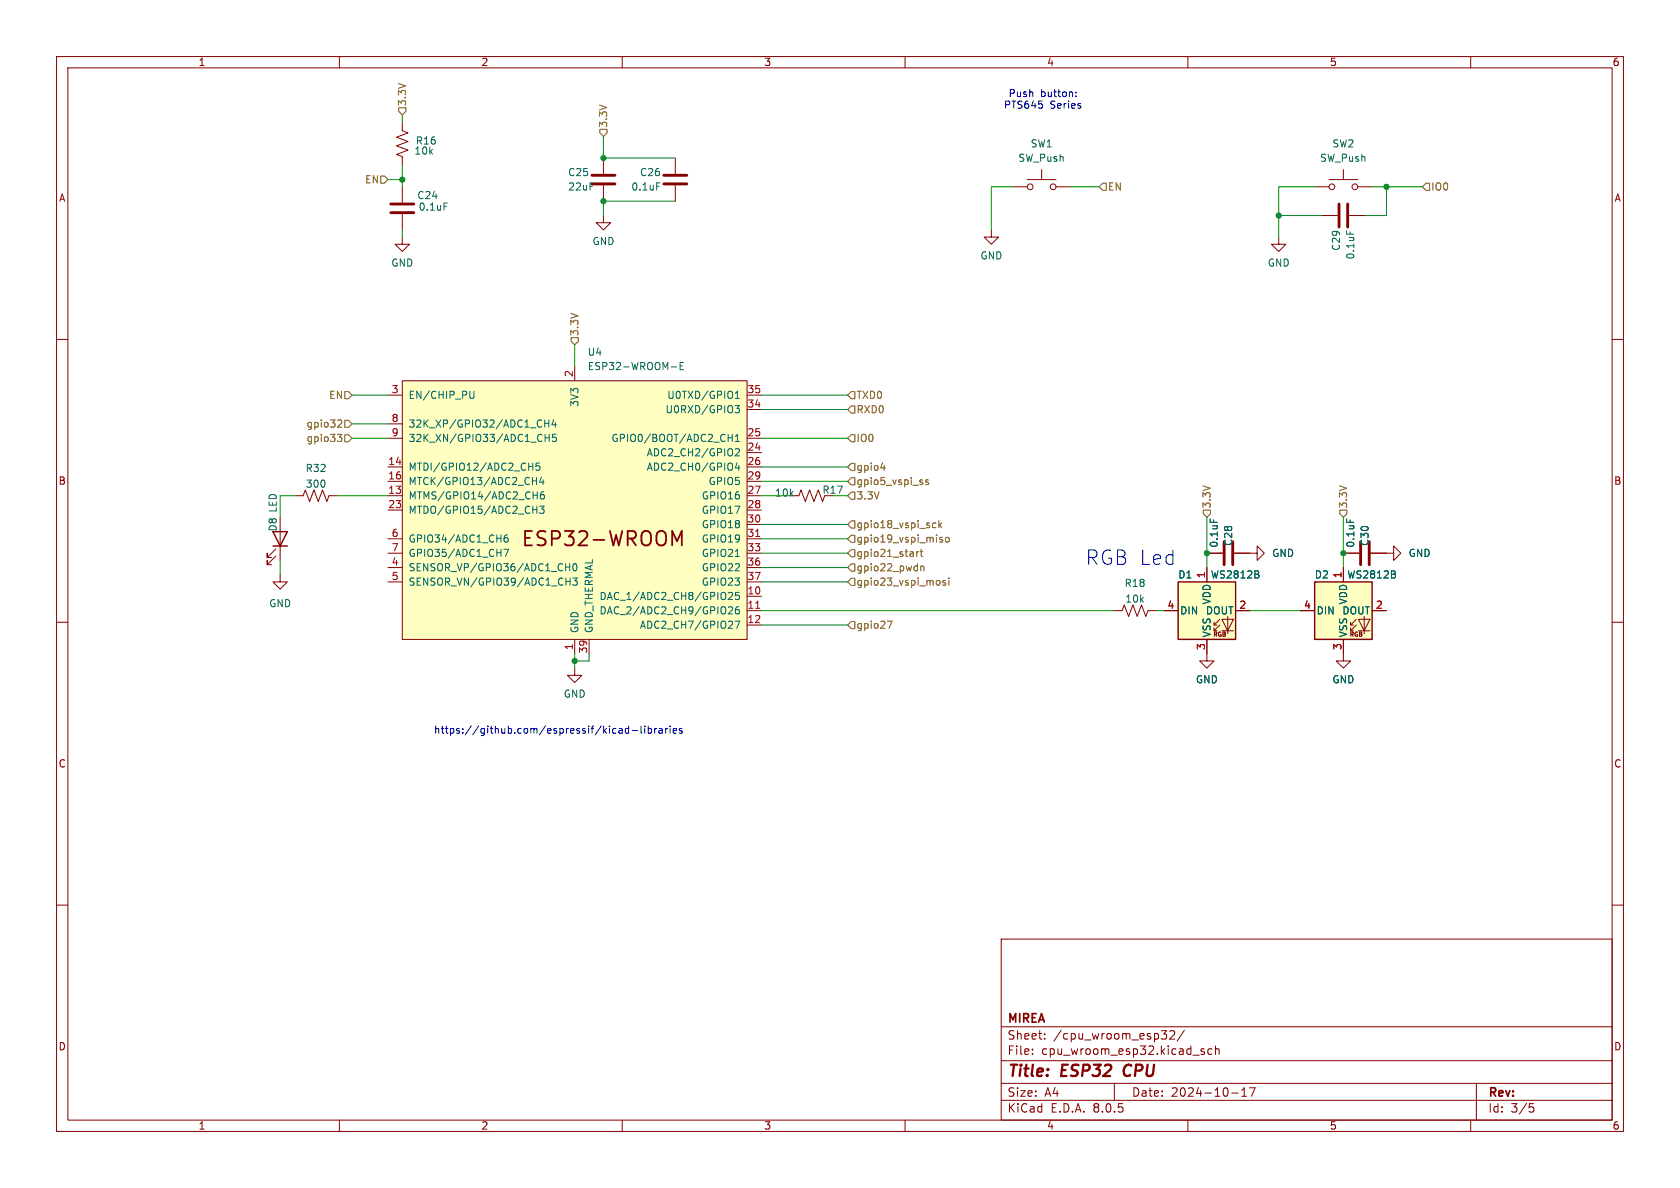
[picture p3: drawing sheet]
<svg xmlns="http://www.w3.org/2000/svg" width="297mm" height="210mm" viewBox="0 0 297 210" stroke-linecap="round" stroke-linejoin="round" font-family="sans-serif">
<g fill="none" stroke="#840000" stroke-width=".18">
<path d="M10 10h277v190h-277zM12 12h273v186h-273zM60 10v2M110 10v2M160 10v2M210 10v2M260 10v2M179.1 33h2.5M181.6 31.8h5.1M184.1 30v1.8M186.7 33h2.5M10 60h2"/>
<path d="M71.1 41.9v1.3h1.3l-1.3 1.3-1.3-1.3h1.3M175.3 40.6v1.3h1.2l-1.2 1.3-1.3-1.3h1.3M285 60h2M213.4 97.8h2.8M218.2 97.8h2.8M10 110h2M285 110h2M10 160h2M285 160h2M177 166h108v32h-108zM60 198v2M110 198v2"/>
<path d="M160 198v2M177 194.5h108M177 191.5h108M177 187.5h108M177 181.5h108M182.5 186.3v.1M182.5 185.5v.1M184.7 183.6v.1M184.7 182.8v.1M197 191.5v3M205.3 182.2h.9l-.5 .6 .5 .1v.5l-.2 .3h-.5M206.8 182.3l.6-.1 .2 .1 .1 .3-1 1.1h1"/>
<path d="M209.4 182.1l-1.3 2M210 198v2M212.9 185.5l-.4-.1-.2 .2 .1 .2 .5 .2v.3h-.6M214.2 185.5l-.4-.1-.3 .3v.4l.2 .2h.5M214.9 185.5l.2-.1 .4 .1v.9M214.9 184.9v1.5M217.7 193.2h1.2M219.5 193.8h.9M219.5 192.7l.5-.4v1.5M220.9 192.3h1l-.7 1.5M260 198v2M261 191.5v6.5"/>
<path d="M270.4 195.1h.7M270.5 195.7h.4l.3 .3-.2 .5-.5 .1"/>
<circle cx="182.1" cy="33" r=".51"/>
<circle cx="186.2" cy="33" r=".51"/>
</g>
<path d="M198.9 188.5a1.27 1.27 0 0 0 0 1.6" fill="none" stroke="#840000" stroke-width=".4"/>
<path d="M216.4 95.8v4M217.9 95.8v4" fill="none" stroke="#840000" stroke-width=".51"/>
<path d="M213.9 91.7v.6" fill="none" stroke="#006464" stroke-width=".18"/>
<path d="M232.4 102.9h10.2v10.1h-10.2z" fill="#ffffc2"/>
<g fill="none" stroke="#840000" stroke-width=".18">
<path d="M196.8 108h1.6l.4-1.1 .7 2.1 .8-2.1 .7 2.1 .8-2.1 .8 2.1 .3-1h1.6M213.4 115.6v1.2h1.2l-1.2 1.3-1.3-1.3h1.3M229.9 108h2.5M237.5 113v3.8h1.3l-1.3 1.3-1.3-1.3h1.3M237.5 100.3v2.6M238.8 111.5h.5M238.8 110.5h.5M239.8 110.5l-1 1v-.5M239.8 109.5l-1 1v-.5M240.2 109.5h2l-1 2zM240.2 111.5h2M241.2 109v3"/>
<path d="M242.6 108h2.5"/>
</g>
<path d="M232.4 102.9h10.2v10.1h-10.2z" fill="none" stroke="#840000" stroke-width=".25"/>
<path d="M246.6 101.6l.1 .2-.1 .3M246.6 101v.4" fill="none" stroke="#006464" stroke-width=".18"/>
<path d="M208.3 102.9h10.1v10.1h-10.1z" fill="#ffffc2"/>
<g fill="none" stroke="#840000" stroke-width=".18">
<path d="M71.1 21.6v1.5l1 .4-2 .8 2 .7-2 .8 2 .7-2 .8 1 .4v1.5M106.7 38.1v1.3h1.2l-1.2 1.2-1.3-1.2h1.3M106.7 27.9v2.8M106.7 32.8v2.8M119.4 27.9v2.8M119.4 32.8v2.8M232.4 33h2.5M233.7 38.1h2.8M234.9 31.8h5.1M237.5 30v1.8M238.5 38.1h2.8M240 33h2.6"/>
<path d="M226.1 41.9v1.3h1.2l-1.2 1.3-1.3-1.3h1.3M139.7 87.6h1.5l.4-1 .8 2 .7-2 .8 2 .8-2 .7 2 .4-1M221 97.8h1.2v-1.3l1.3 1.3-1.3 1.3v-1.3M237.5 97.8h2.8M242.3 97.8h4.1v-1.3l1.2 1.3-1.2 1.3v-1.3M49.5 101.6v1.3h-1.2l1.2 1.2 1.3-1.2h-1.3M101.6 118.1v1.3h1.3l-1.3 1.3-1.3-1.3h1.3M205.7 108h2.6M213.4 100.3v2.6M213.4 113v2.6M214.6 111.5h.5M214.6 110.5h.5"/>
<path d="M215.6 110.5l-1 1v-.5M215.6 109.5l-1 1v-.5M216 109.5h2.1l-1.1 2zM216 111.5h2.1M217 109v3M218.4 108h2.6"/>
<circle cx="235.5" cy="33" r=".51"/>
<circle cx="239.5" cy="33" r=".51"/>
</g>
<path d="M208.3 102.9h10.1v10.1h-10.1z" fill="none" stroke="#840000" stroke-width=".25"/>
<path d="M116.1 32.3h.6M238.1 40.8v.6M238.1 91.7v.6M222.5 101.6l.1 .2-.1 .3M222.5 101v.4" fill="none" stroke="#006464" stroke-width=".18"/>
<path d="M104.6 31h4.1M104.6 32.5h4.1M117.3 31h4.1M117.3 32.5h4.1M236.7 36.1v4M238.3 36.1v4M240.5 95.8v4M242.1 95.8v4" fill="none" stroke="#840000" stroke-width=".51"/>
<path d="M71.1 67.3h61v45.7h-61z" fill="#ffffc2"/>
<g fill="none" stroke="#840000" stroke-width=".18">
<path d="M71.1 33v2.8M71.1 37.8v2.8M68.6 77.5h2.5M68.6 69.9h2.5M68.6 74.9h2.5M71.1 67.3h61v45.7h-61zM101.6 64.8v2.5M132.1 77.5h2.5M132.1 69.9h2.5M132.1 72.4h2.5M48.8 98.3l-1.6 1.5v-.7v.7h.8M48.8 97l-1.6 1.6v-.8v.8h.8"/>
<path d="M49.5 94v5.1M52.1 87.6h1.5l.4-1 .7 2 .8-2 .8 2 .7-2 .8 2 .4-1h1.5M68.6 87.6h2.5M68.6 82.6h2.5M68.6 85.1h2.5M68.6 90.2h2.5M68.6 95.3h2.5M68.6 97.8h2.5M132.1 87.6h2.5M132.1 82.6h2.5M132.1 85.1h2.5M132.1 90.2h2.5"/>
<path d="M132.1 80h2.5M132.1 92.7h2.5M132.1 95.3h2.5M132.1 97.8h2.5M213.4 97.8h2.8M218.2 97.8h2.8M237.5 97.8h2.8M242.3 97.8h2.8M68.6 100.3h2.5M68.6 102.9h2.5M101.6 113v2.6M104.1 113v2.6"/>
<path d="M132.1 105.4h2.5M132.1 108h2.5M132.1 110.5h2.5M132.1 100.3h2.5M132.1 102.9h2.5M205.7 108h2.6M213.4 100.3v2.6M213.4 113v2.6M218.4 108h2.6M229.9 108h2.5M237.5 100.3v2.6M237.5 113v2.6"/>
<path d="M242.6 108h2.5"/>
</g>
<g fill="none" stroke="#840000" stroke-width=".32">
<path d="M92.8 95.1h.9M94 93.9h-1.2v2.5h1.2M96.5 94l-1-.1a.62 .62 0 0 0-.5 .6 .62 .62 0 0 0 .5 .6 .93 .93 0 0 1 1 .6 .65 .65 0 0 1-.5 .7l-1-.1M97.5 95.2h1a.69 .69 0 0 0 .5-.7 .69 .69 0 0 0-.5-.6h-1v2.5M99.8 93.9h1.6l-.8 .9a.69 .69 0 0 1 .8 .5v.6l-.2 .4-.3 .1h-.7l-.4-.2M102.4 94.1l.3-.2h.7a.69 .69 0 0 1 .3 1.1l-1.4 1.4h1.5M104.9 95.4h2M107.8 93.9l.6 2.5 .5-1.8 .5 1.8 .6-2.5M111 95.2h.9a.69 .69 0 0 0 .5-.7 .69 .69 0 0 0-.5-.6h-.9v2.5M111.6 95.2l.8 1.2M113.5 94.2a.85 .85 0 0 1 1-.3 .85 .85 0 0 1 .6 .8v.9a.85 .85 0 0 1-.9 .8 .85 .85 0 0 1-.8-.8zM116.4 94a.84 .84 0 0 1 .9-.1 .84 .84 0 0 1 .4 .8v.9a.85 .85 0 0 1-.8 .8 .85 .85 0 0 1-.8-.8v-.9l.1-.5z"/>
<path d="M118.8 96.4v-2.5l.9 1.8 .8-1.8v2.5"/>
</g>
<g fill="none" stroke="#006464" stroke-width=".18">
<path d="M78.5 35.9h.6M83.8 69.2l-.1 1.1-.2 .1h-.3M96.3 74.2v1.3M96.3 74.8h.7M96.4 77.4h.7M96.4 76.8v1.2M97 74.2v1.3M97.1 76.8v1.2M97.9 74.2l-.3 .9h.8M98.2 74.7v.8M98.3 76.8h-.6l-.1 .6 .2-.1h.4l.2 .2-.1 .4-.2 .1-.5-.1M118.7 64.9h.9"/>
<path d="M120.2 64.7h.5M120.8 64.1h-.6v1.2h.6M128.7 77.4h.8M129.5 76.8v1.2M129.9 71.7h.8l-.4 .5 .4 .1v.5l-.2 .2-.5-.1M130 79.4l.5-.1 .2 .4-.8 .9h.8M130 78h.7M130 69.5l.4-.3v1.2M130 77.1l.4-.3v1.2M130 70.4h.7M89 97.1h.9l-.5 1.3M89.7 94.6h-.3a.85 .85 0 0 0 0 1.2l.4-.1v-.4l-.2-.3-.4 .1-.1 .2"/>
<path d="M93.5 82.5h.7M94.1 85h.8M94.2 81.9v1.2M94.2 90.1h.7M94.2 87.5h.8M94.9 84.4v1.3M94.9 89.5v1.2M95 86.9v1.3M95.4 81.9h-.6l-.1 .6 .2-.2 .4 .1 .2 .2-.1 .4-.2 .1-.5-.1M95.4 89.5h.8l-.4 .5 .3 .1v.5l-.2 .1-.5-.1M95.7 84.3l-.3 .9h.8M96 84.8v.9"/>
<path d="M96.1 86.9l-.3 .1a.86 .86 0 0 0 0 1.2l.4-.1v-.4l-.2-.3-.4 .1-.1 .2M100.7 99.6v1.3M101.4 99.7l.2-.1a.68 .68 0 0 1 .4 .7 .68 .68 0 0 1-.4 .6 .84 .84 0 0 1-.2-1.2zM130 98.4h.7M130.3 81.8l-.3 .9h.8M130.6 82.3v.8M213.9 91.7v.6M238.1 91.7v.6M100 100.2h.7M100.1 102.8h.7M100.8 102.2v1.2M101.3 102.2h.8l-.5 .5 .4 .1v.5l-.2 .1-.5-.1"/>
<path d="M128.8 104.8l.5-.1 .2 .4-.8 .9h.8M128.8 107.4l.5-.1 .2 .3-.8 .9h.8M129.9 109.8h.9l-.6 1.3M130.6 107.3h-.4a.86 .86 0 0 0 0 1.2l.5-.1v-.4l-.2-.3-.4 .1-.1 .2M130.7 104.7h-.6l-.1 .6 .2-.1 .4 .1 .1 .1v.5l-.2 .1-.5-.1M222.5 101.6l.1 .2-.1 .3M222.5 101v.4M246.6 101.6l.1 .2-.1 .3M246.6 101v.4"/>
</g>
<path d="M133.6 94.8h.7M133.6 107.5h.7" fill="none" stroke="#a90000" stroke-width=".18"/>
<path d="M48.3 94h2.5l-1.3 2.5zM48.3 96.5h2.5" fill="none" stroke="#840000" stroke-width=".25"/>
<path d="M69.1 36.1h4.1M69.1 37.6h4.1" fill="none" stroke="#840000" stroke-width=".51"/>
<g fill="none" stroke="#725600" stroke-width=".18">
<path d="M70.5 19.1h1.3v.6l-.7 .6-.6-.6zM67.3 31.1h.6l.7 .7-.7 .6h-.6zM106 22.9h1.3v.6l-.6 .6-.7-.6zM194.9 32.4h.7v1.3h-.7l-.6-.7zM252.1 32.4h.6v1.3h-.6l-.6-.7zM101 59.7h1.2v.6l-.6 .7-.6-.7zM59.6 76.8h.8l-.4 .5 .4 .1v.4l-.2 .2h-.4M59.9 74.2l.4 .1 .1 .3-.8 .9h.8M61 76.8h.6l.6 .7-.6 .6h-.6zM61 74.3h.6l.6 .6-.6 .7h-.6zM61 69.2h.6l.6 .7-.6 .6h-.6zM150.5 76.8h.6v1.3h-.6l-.6-.6z"/>
<path d="M150.5 69.2h.6v1.3h-.6l-.6-.6zM150.5 71.8h.6v1.2h-.6l-.6-.6zM150.5 99.7h.6v1.3h-.6l-.6-.7zM150.5 97.2h.6v1.2h-.6l-.6-.6zM150.5 81.9h.6v1.3h-.6l-.6-.6zM150.5 94.6h.6v1.3h-.6l-.6-.6zM150.5 87h.6v1.3h-.6l-.6-.7zM150.5 84.5h.6v1.2h-.6l-.6-.6zM150.5 92.1h.6v1.2h-.6l-.6-.6zM155.7 82.7h.8M156.3 82.3v.8M162.1 97.5v.9"/>
<path d="M162.4 97.5l-.3 .3M162.7 97.5h.5M162.9 97.1v1.1l.3 .2M163 85.2l.2 .2-.2 .3M163 84.8l.1 .1M164.1 84.9l-.3-.1-.2 .2 .1 .2 .4 .1v.3h-.5M165 93.2h.5M165 92.5h.5M166 92v1.3M166.1 92.8l.4 .5M166.5 92.4l-.5 .5M166.6 95h-.3l-.2 .2 .1 .1 .4 .2v.3h-.5"/>
<path d="M167.2 95.1l.2-.1 .3 .1 .1 .5-.1 .2h-.3l-.2-.1zM212.7 90.2h1.3v.6l-.6 .6-.7-.6zM236.9 90.2h1.2v.6l-.6 .6-.6-.6zM150.5 102.2h.6v1.3h-.6l-.6-.6zM150.5 109.9h.6v1.2h-.6l-.6-.6zM156.9 109.8h.8l-.5 1.3M162.8 100.1v.8M162.8 100.2l.2-.1h.3v.8M165.9 102.6l.3 .2v.4l-.3 .2M167.1 102.7l-.3-.1-.1 .2v.2l.4 .1v.3h-.4M167.7 102.2v.1M167.7 102.6v.8"/>
</g>
<g fill="none" stroke="#0000c2" stroke-width=".18">
<path d="M190.2 17v.1M190.2 16.3v.1M111.1 128.3v1.3M111.1 128.8h-.3l-.3 .2 .2 .6h.4M111.7 129.1h1M113.3 128.3v1.1l.2 .2M114 128.3v.2M114 128.8v.8M114.6 128.8h.4l.2 .2-.1 .6h-.5M114.6 128.3v1.3M115.7 128.8v.8M116.1 128.8l-.4 .2"/>
<path d="M116.5 128.8h.5l.1 .8M117.1 129.1h-.5l-.1 .2 .1 .3h.5M117.7 128.8v.8M118 128.8l-.3 .2M118.5 128.3v.2M118.5 128.8v.8M119 129.2l.6-.1-.1-.3h-.3l-.2 .2 .1 .6h.4M120.6 128.8h-.3l-.2 .2 .1 .1 .4 .2v.3h-.5"/>
</g>
<g fill="none" stroke="#009600" stroke-width=".18">
<path d="M68.6 31.8h2.5M71.1 20.3v1.3M71.1 29.2v3.8M106.7 24.1v3.8h12.7M119.4 35.6h-12.7v2.5M179.1 33h-3.8v7.6M189.2 33h5.1M226.1 38.1h7.6M232.4 33h-6.3v8.9M242.6 33h8.9M245.1 33v5.1h-3.8M71.1 40.6v1.3"/>
<path d="M62.2 74.9h6.4M62.2 69.9h6.4M62.2 77.5h6.4M101.6 61v3.8M134.6 72.4h15.3M134.6 69.9h15.3M134.6 77.5h15.3M49.5 99.1v2.5M52.1 87.6h-2.6v3.8M59.7 87.6h8.9M134.6 82.6h15.3M134.6 87.6h5.1"/>
<path d="M134.6 92.7h15.3M134.6 95.3h15.3M134.6 97.8h15.3M134.6 85.1h15.3M147.3 87.6h2.6M213.4 91.4v8.9M237.5 91.4v8.9M101.6 115.6v2.5M104.1 115.6v1.2h-2.5M134.6 102.9h15.3M134.6 110.5h15.3M134.6 108h62.2"/>
<path d="M134.6 100.3h15.3M204.5 108h1.2M221 108h8.9"/>
</g>
<g fill="#009600" stroke="#009600" stroke-width=".18">
<circle cx="213.4" cy="97.8" r=".46"/>
<circle cx="106.7" cy="35.6" r=".46"/>
<circle cx="101.6" cy="116.8" r=".46"/>
<circle cx="71.1" cy="31.8" r=".46"/>
<circle cx="106.7" cy="27.9" r=".46"/>
<circle cx="226.1" cy="38.1" r=".46"/>
<circle cx="245.1" cy="33" r=".46"/>
<circle cx="237.5" cy="97.8" r=".46"/>
</g>
<text font-size="3.5" fill="#0000c2" x="191.8" y="100.1">RGB Led</text>
<g font-size="2.8" fill="#840000">
<text x="178" y="190.9">Title:</text>
<text x="187.7" y="190.9">ESP32</text>
<text x="199.5" y="190.9">CPU</text>
</g>
<g font-size="2.1" fill="#840000">
<text x="178" y="184">Sheet:</text>
<text x="178" y="181.2">MIREA</text>
<text x="186.2" y="184">/cpu_wroom_esp32/</text>
<text x="178" y="186.7">File:</text>
<text x="184.1" y="186.7">cpu_wroom_esp32.kicad_sch</text>
<text x="178" y="196.9">KiCad</text>
<text x="178" y="194.1">Size:</text>
<text x="184.7" y="194.1">A4</text>
<text x="185.7" y="196.9">E.D.A.</text>
<text x="193.3" y="196.9">8.0.5</text>
<text x="200" y="194.1">Date:</text>
<text x="207" y="194.1">2024-10-17</text>
<text x="263" y="194.3">Rev:</text>
<text x="263" y="196.9">Id:</text>
<text x="267.1" y="196.9">3/5</text>
</g>
<g font-size="1.8" fill="#840000">
<text x="35" y="11.9">1</text>
<text x="85" y="11.9">2</text>
<text x="135" y="11.9">3</text>
<text x="185" y="11.9">4</text>
<text x="235" y="11.9">5</text>
<text x="285" y="11.9">6</text>
<text x="10.3" y="35.9">A</text>
<text x="285.3" y="35.9">A</text>
<text x="10.3" y="85.9">B</text>
<text x="285.3" y="85.9">B</text>
<text x="10.3" y="135.9">C</text>
<text x="285.3" y="135.9">C</text>
<text x="10.3" y="185.9">D</text>
<text x="285.3" y="185.9">D</text>
<text x="35" y="199.9">1</text>
<text x="85" y="199.9">2</text>
<text x="135" y="199.9">3</text>
<text x="185" y="199.9">4</text>
<text x="235" y="199.9">5</text>
<text x="285" y="199.9">6</text>
</g>
<g font-size="1.8" fill="#0000c2">
<text x="178.2" y="17.4">Push</text>
<text x="184" y="17.4">button:</text>
<text x="177.4" y="19.4">PTS645</text>
<text x="185.6" y="19.4">Series</text>
<text x="76.6" y="129.9">https://github.com/espressif/kicad-libraries</text>
</g>
<g font-size="1.8" fill="#725600">
<text x="72" y="18.9" transform="rotate(-90 72 18.9)">3.3V</text>
<text x="107.5" y="22.7" transform="rotate(-90 107.5 22.7)">3.3V</text>
<text x="64.4" y="32.6">EN</text>
<text x="195.8" y="33.9">EN</text>
<text x="252.9" y="33.9">IO0</text>
<text x="102.5" y="59.5" transform="rotate(-90 102.5 59.5)">3.3V</text>
<text x="58.1" y="70.7">EN</text>
<text x="151.3" y="70.7">TXD0</text>
<text x="54.1" y="75.8">gpio32</text>
<text x="151.3" y="73.3">RXD0</text>
<text x="54.1" y="78.3">gpio33</text>
<text x="151.3" y="78.3">IO0</text>
<text x="151.3" y="83.4">gpio4</text>
<text x="151.3" y="88.5">3.3V</text>
<text x="151.3" y="86">gpio5_vspi_ss</text>
<text x="214.2" y="90" transform="rotate(-90 214.2 90)">3.3V</text>
<text x="238.4" y="90" transform="rotate(-90 238.4 90)">3.3V</text>
<text x="151.3" y="93.6">gpio18_vspi_sck</text>
<text x="151.3" y="101.2">gpio22_pwdn</text>
<text x="151.3" y="98.7">gpio21_start</text>
<text x="151.3" y="96.1">gpio19_vspi_miso</text>
<text x="151.3" y="103.7">gpio23_vspi_mosi</text>
<text x="151.3" y="111.4">gpio27</text>
</g>
<g font-size="1.8" fill="#006464">
<text x="73.2" y="27.5">10k</text>
<text x="73.4" y="25.8">R16</text>
<text x="179.9" y="28.8">SW_Push</text>
<text x="182.1" y="26.3">SW1</text>
<text x="233.3" y="28.8">SW_Push</text>
<text x="235.5" y="26.3">SW2</text>
<text x="73.7" y="35.4">C24</text>
<text x="100.3" y="31.3">C25</text>
<text x="100.3" y="33.9">22uF</text>
<text x="111.5" y="33.9">0.1uF</text>
<text x="113" y="31.3">C26</text>
<text x="73.9" y="37.4">0.1uF</text>
<text x="69.1" y="47.3">GND</text>
<text x="104.6" y="43.5">GND</text>
<text x="173.2" y="46.1">GND</text>
<text x="224" y="47.3">GND</text>
<text x="237.1" y="44.4" transform="rotate(-90 237.1 44.4)">C29</text>
<text x="239.6" y="46" transform="rotate(-90 239.6 46)">0.1uF</text>
<text x="103.8" y="63.1">U4</text>
<text x="103.8" y="65.6">ESP32-WROOM-E</text>
<text x="72.1" y="70.7">EN/CHIP_PU</text>
<text x="117.9" y="70.7">U0TXD/GPIO1</text>
<text x="72.1" y="75.8">32K_XP/GPIO32/ADC1_CH4</text>
<text x="102.5" y="72" transform="rotate(-90 102.5 72)">3V3</text>
<text x="117.6" y="73.3">U0RXD/GPIO3</text>
<text x="53.9" y="83.6">R32</text>
<text x="72.1" y="83.4">MTDI/GPIO12/ADC2_CH5</text>
<text x="72.1" y="78.3">32K_XN/GPIO33/ADC1_CH5</text>
<text x="108" y="78.3">GPIO0/BOOT/ADC2_CH1</text>
<text x="114.2" y="80.9">ADC2_CH2/GPIO2</text>
<text x="114.2" y="83.4">ADC2_CH0/GPIO4</text>
<text x="54" y="86.4">300</text>
<text x="72.1" y="88.5">MTMS/GPIO14/ADC2_CH6</text>
<text x="72.1" y="86">MTCK/GPIO13/ADC2_CH4</text>
<text x="124" y="88.5">GPIO16</text>
<text x="125.2" y="86">GPIO5</text>
<text x="136.9" y="88">10k</text>
<text x="145.3" y="87.5">R17</text>
<text x="49.1" y="94.1" transform="rotate(-90 49.1 94.1)">D8 LED</text>
<text x="72.1" y="91">MTDO/GPIO15/ADC2_CH3</text>
<text x="124" y="91">GPIO17</text>
<text x="124" y="93.6">GPIO18</text>
<text x="72.1" y="101.2">SENSOR_VP/GPIO36/ADC1_CH0</text>
<text x="72.1" y="96.1">GPIO34/ADC1_CH6</text>
<text x="72.1" y="98.7">GPIO35/ADC1_CH7</text>
<text x="124" y="96.1">GPIO19</text>
<text x="124" y="98.7">GPIO21</text>
<text x="124" y="101.2">GPIO22</text>
<text x="215.5" y="96.9" transform="rotate(-90 215.5 96.9)">0.1uF</text>
<text x="218" y="96.6" transform="rotate(-90 218 96.6)">C28</text>
<text x="224.8" y="98.7">GND</text>
<text x="239.6" y="96.9" transform="rotate(-90 239.6 96.9)">0.1uF</text>
<text x="242.2" y="96.6" transform="rotate(-90 242.2 96.6)">C30</text>
<text x="248.9" y="98.7">GND</text>
<text x="47.5" y="107.5">GND</text>
<text x="72.1" y="103.7">SENSOR_VN/GPIO39/ADC1_CH3</text>
<text x="105.9" y="106.3">DAC_1/ADC2_CH8/GPIO25</text>
<text x="124" y="103.7">GPIO23</text>
<text x="198.7" y="104">R18</text>
<text x="198.8" y="106.7">10k</text>
<text x="208.2" y="102.5">D1</text>
<text x="214" y="102.5">WS2812B</text>
<text x="214.2" y="107" transform="rotate(-90 214.2 107)">VDD</text>
<text x="232.3" y="102.5">D2</text>
<text x="238.1" y="102.5">WS2812B</text>
<text x="238.4" y="107" transform="rotate(-90 238.4 107)">VDD</text>
<text x="102.5" y="112" transform="rotate(-90 102.5 112)">GND</text>
<text x="105" y="112" transform="rotate(-90 105 112)">GND_THERMAL</text>
<text x="105.9" y="108.8">DAC_2/ADC2_CH9/GPIO26</text>
<text x="113" y="111.4">ADC2_CH7/GPIO27</text>
<text x="208.5" y="108.8">DIN</text>
<text x="213.1" y="108.8">DOUT</text>
<text x="214.2" y="112.8" transform="rotate(-90 214.2 112.8)">VSS</text>
<text x="232.7" y="108.8">DIN</text>
<text x="237.2" y="108.8">DOUT</text>
<text x="238.4" y="112.8" transform="rotate(-90 238.4 112.8)">VSS</text>
<text x="99.6" y="123.5">GND</text>
<text x="211.3" y="121">GND</text>
<text x="235.5" y="121">GND</text>
</g>
<g font-size="1.8" fill="#a90000">
<text x="69.1" y="69.6">3</text>
<text x="101.3" y="66.7" transform="rotate(-90 101.3 66.7)">2</text>
<text x="132" y="69.6">35</text>
<text x="69.1" y="74.7">8</text>
<text x="69.1" y="77.2">9</text>
<text x="132" y="77.2">25</text>
<text x="132" y="72.1">34</text>
<text x="68.5" y="82.3">14</text>
<text x="132" y="79.8">24</text>
<text x="132" y="82.3">26</text>
<text x="68.5" y="87.4">13</text>
<text x="68.5" y="84.8">16</text>
<text x="68.5" y="89.9">23</text>
<text x="132" y="87.4">27</text>
<text x="132" y="89.9">28</text>
<text x="132" y="84.8">29</text>
<text x="69.1" y="95">6</text>
<text x="132" y="92.5">30</text>
<text x="132" y="95">31</text>
<text x="69.1" y="100.1">4</text>
<text x="69.1" y="97.5">7</text>
<text x="132" y="97.5">33</text>
<text x="132" y="100.1">36</text>
<text x="69.1" y="102.6">5</text>
<text x="132" y="105.2">10</text>
<text x="132" y="107.7">11</text>
<text x="132" y="102.6">37</text>
<text x="206.3" y="107.7">4</text>
<text x="213.1" y="102.3" transform="rotate(-90 213.1 102.3)">1</text>
<text x="219" y="107.7">2</text>
<text x="230.4" y="107.7">4</text>
<text x="237.2" y="102.3" transform="rotate(-90 237.2 102.3)">1</text>
<text x="243.1" y="107.7">2</text>
<text x="132" y="110.2">12</text>
<text x="101.3" y="115" transform="rotate(-90 101.3 115)">1</text>
<text x="103.9" y="115.6" transform="rotate(-90 103.9 115.6)">39</text>
<text x="213.1" y="115" transform="rotate(-90 213.1 115)">3</text>
<text x="237.2" y="115" transform="rotate(-90 237.2 115)">3</text>
</g>
<g font-size="1.1" fill="#840000">
<text x="214.4" y="112.8">RGB</text>
<text x="238.5" y="112.8">RGB</text>
</g>
</svg>
